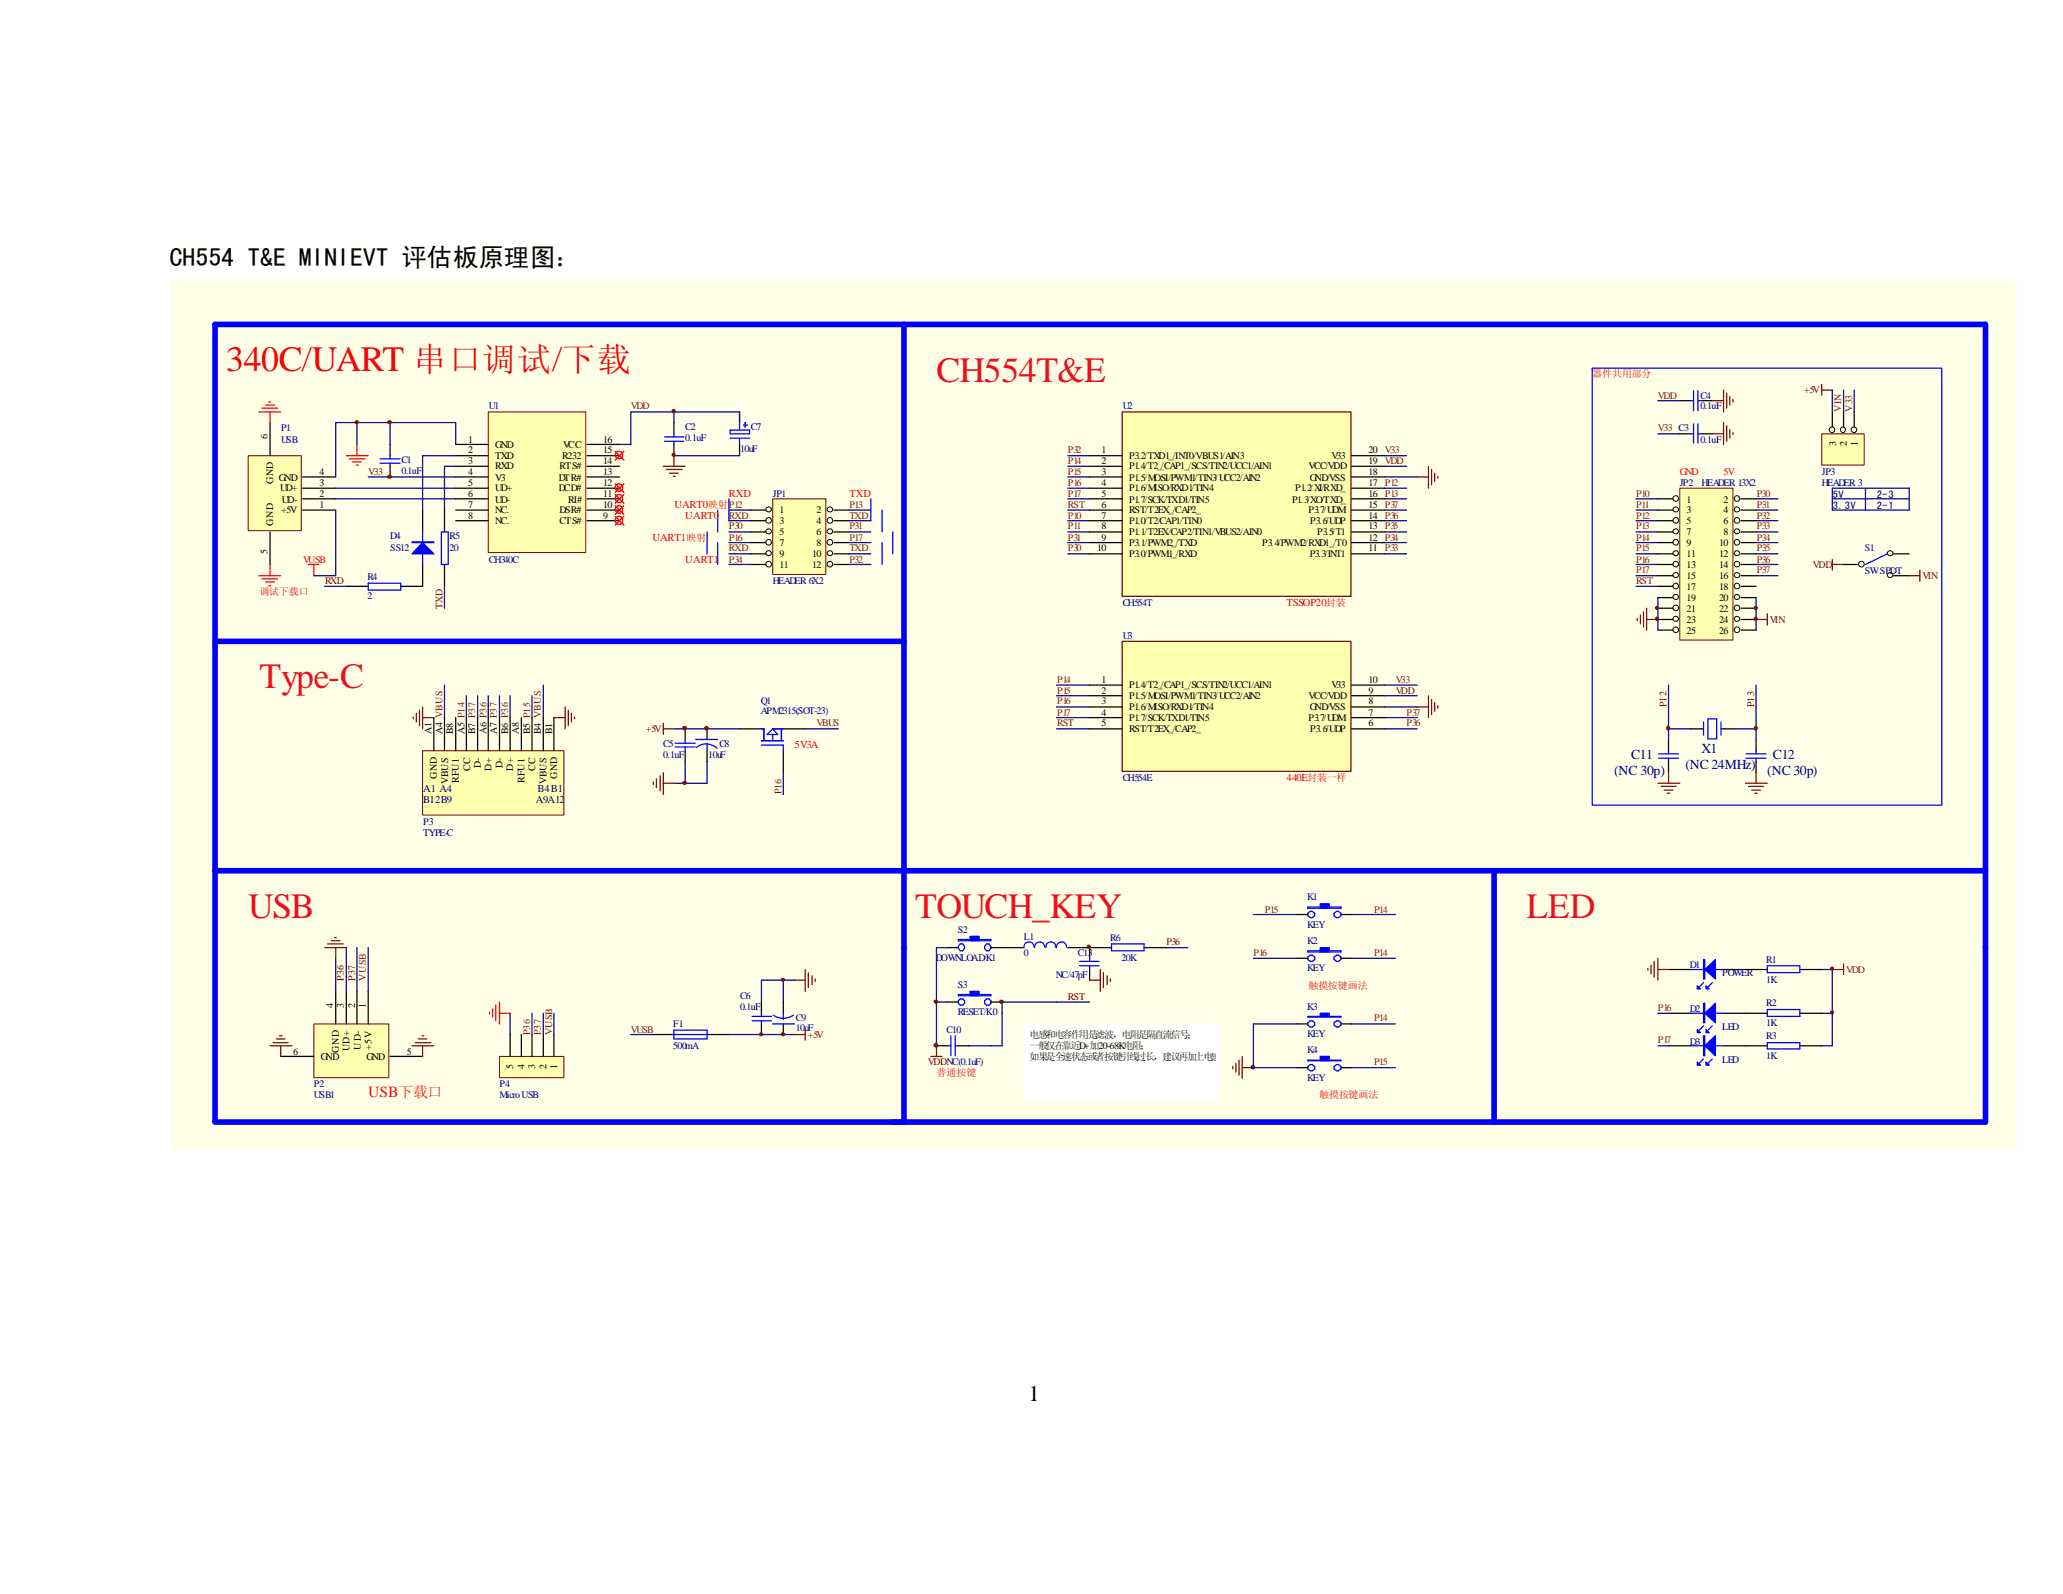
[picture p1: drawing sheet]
<svg xmlns="http://www.w3.org/2000/svg" width="279mm" height="216mm" viewBox="0 0 279 216" stroke-linecap="round" stroke-linejoin="round" font-family="sans-serif">
<path d="M23 38h250.1v117.8h-250.1z" fill-rule="evenodd" fill="#ffffe8"/>
<g fill="none" stroke="#00f" stroke-width=".17">
<path d="M230.5 98.7h.2M230.7 97.8v1.8M231.3 97.4h1.2v2.7h-1.2zM233.1 97.8v1.8M233.1 98.7h.3M224.6 102.7h2.7M224.6 102.1h2.7M226 101.7v.4M226 102.7v.4M236.5 102.7h2.7M236.5 102.1h2.7M237.8 101.7v.4"/>
<path d="M237.8 102.7v.4"/>
</g>
<path d="M228.9 98.7h1.6M233.4 98.7h1.5M226 100.2v1.5M226 103.1v1.5M237.8 100.2v1.5M237.8 103.1v1.5" fill="none" stroke="#000" stroke-width=".17"/>
<path d="M224.5 106.1h3M225 106.5h2M225.4 107h1.2M225.8 107.4h.3M226 104.6v1.5M236.4 106.1h3M236.8 106.5h2M237.2 107h1.2M237.7 107.4h.3M237.8 104.6v1.5" fill="none" stroke="#800000" stroke-width=".17"/>
<path d="M42.5 138.7h10.2v7.3h-10.2z" fill-rule="evenodd" fill="#ffffb0" stroke="#800000" stroke-width=".14"/>
<g fill="none" stroke="#000" stroke-width=".17">
<path d="M91.3 57.2v1.6M100.2 55.8v1.4M227.5 58.8h1.4M227.5 54.3h1.4M230.5 58.8h1.4M230.5 54.3h1.4M91.3 60.2v1.5M100.2 60.2v1.5M45.5 134.3v4.4M46.9 134.3v4.4M48.3 134.3v4.4M49.9 134.3v4.4"/>
<path d="M103.1 135.7v1.5M103.1 138.7v1.4M106.1 135.7v1.5M106.1 138.7v1.4M128.3 135.7h1.5M134.2 135.7h1.5M175.7 138.7h1.4M175.7 123.9h1.4M175.7 129.8h1.4M181.6 138.7h1.4M181.6 123.9h1.4M181.6 129.8h1.4"/>
<path d="M226 137.2h2.9M226 131.3h2.9M233.4 137.2h6M233.4 131.3h6M243.8 137.2h2.9M243.8 131.3h2.9M38 143.1h4.5M52.8 143.1h4.4M88.3 140.1h3M95.8 140.1h2.9M126.8 141.6h1.5M129.8 141.6h1.4"/>
<path d="M175.7 144.6h1.4M181.6 144.6h1.4M226 141.6h2.9M233.4 141.6h6M243.8 141.6h2.9"/>
</g>
<g fill="none" stroke="#000080" stroke-width=".17">
<path d="M91.3 55.8h8.9v1.4M224.5 58.8h3M224.5 54.3h3M83.9 60.2h1.5M91.3 61.7h8.9M98.7 69.1h3M98.7 70.5h3M98.7 72.1h3M115 69.1h2.9M115 70.5h2.9M115 72.1h2.9M144.6 61.7h3"/>
<path d="M144.6 63.2h3M144.6 64.6h3M144.6 66.1h3M144.6 67.6h3M144.6 69.1h3M144.6 70.5h3M144.6 72.1h3M144.6 73.5h3M144.6 75h3M187.5 61.7h3M187.5 63.2h3M187.5 64.6h4.4"/>
<path d="M187.5 66.1h3M187.5 67.6h3M187.5 69.1h3M187.5 70.5h3M187.5 72.1h3M187.5 73.5h3M187.5 75h3M221.6 67.6h2.9M221.6 69.1h2.9M221.6 70.5h2.9M221.6 72.1h2.9M221.6 73.5h2.9"/>
<path d="M221.6 75h2.9M221.6 76.5h2.9M221.6 78h2.9M221.6 79.4h2.9M237.8 67.6h3M237.8 69.1h3M237.8 70.5h3M237.8 72.1h3M237.8 73.5h3M237.8 75h3M237.8 76.5h3M237.8 78h3"/>
<path d="M143.1 92.8h4.5M143.1 94.2h4.5M143.1 95.8h4.5M143.1 97.2h4.5M143.1 98.7h4.5M187.5 92.8h4.4M187.5 94.2h4.4M187.5 95.8h4.4M187.5 97.2h4.4M187.5 98.7h4.4M224.5 80.9v3M226 92.8v5.9"/>
<path d="M228.9 98.7h-2.9v1.5M234.9 98.7h2.9v1.5M237.8 80.9v3M237.8 92.8v5.9M45.5 129.8v4.5M46.9 128.4v5.9M48.3 128.4v5.9M49.9 128.4v5.9M106.1 132.8v2.9M107.6 132.8h-4.5v2.9M128.3 135.7h-1.5v5.9M147.6 135.7h-11.9v5.9h-4.5"/>
<path d="M169.8 138.7v5.9M169.8 129.8h5.9M183 138.7h6M183 129.8h6M183 123.9h6M224.5 137.2h1.5M246.7 137.2h1.5M85.4 140.1h2.9M98.7 140.1h8.9M183 144.6h6M224.5 141.6h1.5M246.7 141.6h1.5"/>
</g>
<path d="M43.9 128.4h3M44.4 127.8h2.1M44.9 127.4h1.2M45.3 127h.3M45.5 128.4v1.4M248.2 131.3h1.5M249.7 130.6v1.4M55.8 141.6h3M56.2 141.2h2.1M56.6 140.7h1.2M57.1 140.3h.3M57.2 141.6v1.5" fill="none" stroke="#781915" stroke-width=".17"/>
<g fill="none" stroke="#00f" stroke-width=".17">
<path d="M90 59.8h2.6M90 59.2h2.6M91.3 58.8v.4M91.3 59.8v.4M98.9 58.3h2.6v.5h-2.6zM98.9 59.4h2.6M100.2 57.2v1.1M100.2 59.4v.8M100.7 57.6h.6M100.9 57.2v.6M215.6 49.9h47.4v59.2h-47.4zM228.9 58.8h.5"/>
<path d="M228.9 54.3h.5M229.4 52.9v2.7M229.4 57.4v2.6M230 58.8h.5M230 52.9v2.7M230 57.4v2.6M230 54.3h.5M91.3 139.5h4.5v1.2h-4.5zM101.9 137.7h2.6M101.9 138.3h2.6M103.1 137.2v.5M103.1 138.3v.4"/>
<path d="M104.6 138.7h3M104.7 137.5a2.38 2.38 0 0 0 2.7 0M106.1 137.2v.9M129.8 134.7h4.4v.2h-4.4zM131.4 134.9v-.6h1.2v.6M131.4 134.5h1.2M131.4 134.4h1.2M131.6 134.3v.6M131.7 134.3v.6M131.8 134.3v.6M132 134.3v.6M132.2 134.3v.6"/>
<path d="M132.3 134.3v.6M132.4 134.3v.6M177.1 137.7h4.5v.1h-4.5zM177.1 138.5l.4-.2h.2l.4 .2v.4l-.4 .2h-.2l-.4-.2zM177.1 122.9h4.5v.1h-4.5zM177.1 128.8h4.5v.1h-4.5zM177.1 123.7l.4-.3h.2l.4 .3v.3l-.4 .3h-.2l-.4-.3zM177.1 129.6l.4-.2h.2l.4 .2v.4l-.4 .2h-.2l-.4-.2zM178.8 137.8v-.6h1.2v.6M178.8 123v-.6h1.2v.6M178.8 128.9v-.5h1.2v.5M178.8 137.5h1.2"/>
<path d="M178.8 137.3h1.2M178.8 122.7h1.2M178.8 122.5h1.2M178.8 128.6h1.2M178.8 128.4h1.2M178.9 122.4v.6M178.9 128.4v.5M178.9 137.2v.6M179.1 122.4v.6M179.1 128.4v.5M179.1 137.2v.6M179.2 122.4v.6"/>
<path d="M179.2 128.4v.5M179.2 137.2v.6M179.4 122.4v.6M179.4 128.4v.5M179.4 137.2v.6M179.5 122.4v.6M179.5 128.4v.5M179.5 137.2v.6M179.7 122.4v.6M179.7 128.4v.5M179.7 137.2v.6M179.8 122.4v.6"/>
<path d="M179.8 128.4v.5M179.8 137.2v.6M180.7 138.5l.3-.2h.3l.3 .2v.4l-.3 .2h-.3l-.3-.2zM180.7 123.7l.3-.3h.3l.3 .3v.3l-.3 .3h-.3l-.3-.3zM180.7 129.6l.3-.2h.3l.3 .2v.4l-.3 .2h-.3l-.3-.2zM228.9 137.2h4.5M228.9 131.3h4.5M230.7 138.9l-.6 .6M230.7 133.1l-.6 .6M231.9 138.9l-.6 .6M231.9 133.1l-.6 .6M239.4 136.7h4.4v1h-4.4z"/>
<path d="M239.4 130.8h4.4v.9h-4.4zM91.3 140.1h4.5M128.3 141.6h.5M128.8 140.3v2.7M129.4 141.6h.4M129.4 140.3v2.7M177.1 143.6h4.5v.1h-4.5zM177.1 144.4l.4-.2h.2l.4 .2v.4l-.4 .2h-.2l-.4-.2zM178.8 143.7v-.6h1.2v.6M178.8 143.4h1.2M178.8 143.3h1.2M178.9 143.1v.6"/>
<path d="M179.1 143.1v.6M179.2 143.1v.6M179.4 143.1v.6M179.5 143.1v.6M179.7 143.1v.6M179.8 143.1v.6M180.7 144.4l.3-.2h.3l.3 .2v.4l-.3 .2h-.3l-.3-.2zM228.9 141.6h4.5M230.7 143.4l-.6 .6M231.9 143.4l-.6 .6M239.4 141.2h4.4v.9h-4.4z"/>
<circle cx="130.2" cy="135.7" r=".46"/>
<circle cx="133.8" cy="135.7" r=".46"/>
</g>
<g fill="none" stroke="#800000" stroke-width=".17">
<path d="M231.9 58.8h1.5M231.9 54.3h1.5M233.4 52.8v3M233.4 57.2v3M233.8 53.3v2M233.8 57.7v2.1M234.3 53.7v1.2M234.3 58.2v1.2M234.7 54.1v.3M234.7 58.6v.2M89.8 63.2h3M90.3 63.6h2.1"/>
<path d="M90.7 64.1h1.2M91.2 64.5h.2M91.3 61.7v1.5M191.9 64.6h1.6M193.5 63.2v2.9M193.9 63.6v2.1M194.3 64.1v1.1M194.7 64.5v.3M191.9 95.8h1.6M193.5 94.2v3M193.9 94.7v2.1M194.3 95.2v1.2"/>
<path d="M194.7 95.6v.3M221.7 83.7v.4M222.2 83.3v1.2M222.6 82.9v2M223 82.4v2.9M223 83.9h1.5M237.8 83.9h1.6M239.4 83.1v1.6M107.6 132.8h1.5M109.1 131.3v3M109.1 139.4v1.5M109.5 131.7v2.1"/>
<path d="M110 132.2v1.1M110.4 132.6v.3M107.6 140.1h1.5M126.1 143.1h1.5M126.8 141.6v1.5M167 144.4v.4M167.4 144v1.2M167.8 143.6v2M168.2 143.1v2.9M168.2 144.6h1.6"/>
</g>
<g fill="#00f" stroke="#00f" stroke-width=".17">
<path d="M230.9 141.6l1.4-1.3v2.7z" fill-rule="evenodd"/>
<path d="M230.7 140.3h.2v2.7h-.2z" fill-rule="evenodd"/>
<path d="M229.9 143.8l.4 .5h-.4z" fill-rule="evenodd"/>
<path d="M231.1 143.8l.4 .5h-.4z" fill-rule="evenodd"/>
<path d="M230.9 137.2l1.4-1.3v2.6z" fill-rule="evenodd"/>
<path d="M230.7 135.9h.2v2.6h-.2z" fill-rule="evenodd"/>
<path d="M229.9 139.4l.4 .5h-.4z" fill-rule="evenodd"/>
<path d="M231.1 139.4l.4 .5h-.4z" fill-rule="evenodd"/>
<path d="M230.9 131.3l1.4-1.3v2.6z" fill-rule="evenodd"/>
<path d="M230.7 130h.2v2.6h-.2z" fill-rule="evenodd"/>
<path d="M229.9 133.5l.4 .4h-.4z" fill-rule="evenodd"/>
<path d="M231.1 133.5l.4 .4h-.4z" fill-rule="evenodd"/>
</g>
<path d="M29.1 43.9h239.8v108.1h-239.8zM122.4 43.9v108.1M29.1 117.9h239.8M202.4 117.9v34.1" fill="none" stroke="#00f" stroke-width=".76"/>
<path d="M248.2 66.1h10.4M248.2 67.6h10.4M248.2 69.1h10.4" fill="none" stroke="#0000b4" stroke-width=".17"/>
<path d="M33.6 61.7h7.2v10.2h-7.2z" fill-rule="evenodd" fill="#ffffb0" stroke="#800000" stroke-width=".14"/>
<path d="M36.6 57.2v4.5M36.6 72.1v4.4M41 69.1h4.5M41 64.6h4.5M41 66.1h4.5M41 67.6h4.5M249.7 76.5h2M256.5 75h2.1M256.5 78h2.1" fill="none" stroke="#000" stroke-width=".17"/>
<path d="M248.2 66.1v3M252.6 66.1v3M258.6 66.1v3" fill="none" stroke="#0000b4" stroke-width=".17"/>
<g fill="none" stroke="#f00" stroke-width=".17">
<path d="M35.1 55.8h2.9M35.5 55.3h2.1M36 54.9h1.2M36.4 54.4h.3M36.6 55.8v1.4M35.1 78h2.9M35.5 78.4h2.1M36 78.8h1.2M36.4 79.3h.3M36.6 76.5v1.5M41.7 76.5h1.5M42.5 76.5v1.5"/>
<path d="M46.9 61.7h3M47.3 62.1h2.1M47.8 62.6h1.1M48.3 63h.2M48.3 60.2v1.5"/>
</g>
<path d="M45.5 69.1v8.9h-3" fill="none" stroke="#000080" stroke-width=".17"/>
<path d="M48.3 57.2v3M45.5 66.1h16.2M45.5 67.6h16.2M57.2 61.7h4.5M60.2 63.2h1.5M61.7 60.2v-3h-16.2v7.4" fill="none" stroke="#11037f" stroke-width=".17"/>
<path d="M248.2 75.8v1.4M248.2 76.5h1.5" fill="none" stroke="#800000" stroke-width=".17"/>
<g fill="none" stroke="#000" stroke-width=".14">
<circle cx="252.1" cy="76.4" r=".38"/>
<circle cx="256" cy="77.9" r=".36"/>
<circle cx="256" cy="74.9" r=".36"/>
</g>
<path d="M255.6 75l-3 1.5" fill="none" stroke="#00f" stroke-width=".17"/>
<path d="M104.6 67.6h7.2v10.2h-7.2z" fill-rule="evenodd" fill="#ffffb0" stroke="#800000" stroke-width=".14"/>
<g fill="none" stroke="#000" stroke-width=".14">
<circle cx="104.1" cy="76.4" r=".38"/>
<circle cx="104.1" cy="73.4" r=".38"/>
<circle cx="104.1" cy="70.5" r=".38"/>
<circle cx="104.1" cy="72" r=".35"/>
<circle cx="104.1" cy="69" r=".35"/>
<circle cx="104.1" cy="74.9" r=".35"/>
<circle cx="112.4" cy="76.4" r=".38"/>
<circle cx="112.4" cy="73.4" r=".38"/>
<circle cx="112.4" cy="70.5" r=".38"/>
<circle cx="112.4" cy="72" r=".35"/>
<circle cx="112.4" cy="74.9" r=".35"/>
<circle cx="112.4" cy="69" r=".35"/>
</g>
<g fill="none" stroke="#000" stroke-width=".17">
<path d="M101.7 69.1h2M101.7 70.5h2M101.7 72.1h2M101.7 73.5h2M101.7 75h2M101.7 76.5h2M112.9 69.1h2.1M112.9 70.5h2.1M112.9 72.1h2.1M112.9 73.5h2.1M112.9 75h2.1M112.9 76.5h2.1"/>
<path d="M128.3 128.4h1.5M134.2 128.4h1.5"/>
</g>
<path d="M91.3 57.2v-1.4h-5.9v4.4M98.7 73.5h3M98.7 75h3M98.7 76.5h3M115 73.5h2.9M115 75h2.9M115 76.5h2.9M157.9 128.4h3" fill="none" stroke="#000080" stroke-width=".17"/>
<g fill="none" stroke="#00f" stroke-width=".17">
<path d="M95.8 72.1v2.9M97.2 69.1v3M97.2 73.5v3M98.7 67.6v2.9M117.9 67.6v2.9M119.5 69.1v3M119.5 73.5v3M120.9 72.1v2.9M129.8 127.3h4.4v.1h-4.4zM130 127.8h.4l.2 .4v.2l-.2 .4h-.4l-.2-.4v-.2zM131.4 127.4v-.6h1.2v.6M131.4 127.2h1.2"/>
<path d="M131.4 127h1.2M131.6 126.8v.6M131.7 126.8v.6M131.8 126.8v.6M132 126.8v.6M132.2 126.8v.6M132.3 126.8v.6M132.4 126.8v.6M133.6 127.8h.3l.3 .4v.2l-.3 .4h-.3l-.3-.4v-.2z"/>
</g>
<path d="M36.6 141.6h2.9M37 141.2h2M37.4 140.7h1.2M37.8 140.3h.4M38 141.6v1.5" fill="none" stroke="#800000" stroke-width=".17"/>
<g fill="#800000" stroke="#800000" stroke-width=".14">
<path d="M237.6 98.4h.1l.3 .1-.1 .3-.2 .1-.1-.1z" fill-rule="evenodd"/>
<path d="M225.8 98.4h.1l.2 .1v.3l-.2 .1-.1-.1z" fill-rule="evenodd"/>
</g>
<path d="M67.6 143.1h8.8v2.9h-8.8z" fill-rule="evenodd" fill="#ffffb0" stroke="#800000" stroke-width=".14"/>
<path d="M69.1 140.1v3M70.6 140.1v3M72.1 140.1v3M73.6 140.1v3M75 140.1v3" fill="none" stroke="#000" stroke-width=".17"/>
<path d="M69.1 137.2v2.9M72.1 137.2v2.9M73.6 137.2v2.9M246.7 131.3h1.5" fill="none" stroke="#000080" stroke-width=".17"/>
<path d="M66.3 137.1v.2M66.7 136.7v1.1M67.1 136.1v2.2M67.6 135.7v3M67.6 137.2h1.5" fill="none" stroke="#f00" stroke-width=".17"/>
<g fill="#800000" stroke="#800000" stroke-width=".14">
<path d="M105.9 139.9h.1l.2 .1v.2h-.3z" fill-rule="evenodd"/>
<path d="M102.9 139.9h.3l.1 .2-.1 .1h-.3z" fill-rule="evenodd"/>
<path d="M105.9 132.6h.3v.2l-.2 .1h-.1z" fill-rule="evenodd"/>
</g>
<path d="M66.1 55.8h13.2v19h-13.2z" fill-rule="evenodd" fill="#ffffb0" stroke="#800000" stroke-width=".14"/>
<g fill="none" stroke="#000" stroke-width=".17">
<path d="M52.8 60.2v1.5M52.8 63.2v1.4M61.7 64.6h4.4M61.7 66.1h4.4M61.7 67.6h4.4M61.7 60.2h4.4M61.7 61.7h4.4M61.7 63.2h4.4M61.7 69.1h4.4M61.7 70.5h4.4M79.5 64.6h4.4M79.5 66.1h4.4"/>
<path d="M79.5 67.6h4.4M79.5 60.2h4.4M79.5 61.7h4.4M79.5 63.2h4.4M79.5 69.1h4.4M79.5 70.5h4.4"/>
</g>
<path d="M51.5 62.7h2.7M51.5 62.1h2.7M52.8 61.7v.4M52.8 62.7v.5" fill="none" stroke="#00f" stroke-width=".17"/>
<path d="M52.8 57.2v3M249.7 52.8v3M251.1 52.8v3M52.8 64.6h8.9M248.2 131.3v10.3" fill="none" stroke="#000080" stroke-width=".17"/>
<g fill="#800000" stroke="#800000" stroke-width=".14">
<path d="M247.9 131.1l.3-.1h.1v.3h-.3z" fill-rule="evenodd"/>
<path d="M247.9 137l.3-.1 .1 .1v.3h-.3z" fill-rule="evenodd"/>
<path d="M169.5 144.4l.2-.1 .2 .1v.3l-.2 .1-.2-.1-.1-.2z" fill-rule="evenodd"/>
</g>
<path d="M223.2 131.1v.3M223.6 130.7v1.2M224 130.2v2.1M224.5 129.8v3M224.5 131.3h1.5" fill="none" stroke="#800000" stroke-width=".17"/>
<path d="M227.5 66.1h7.2v20.6h-7.2z" fill-rule="evenodd" fill="#ffffb0" stroke="#800000" stroke-width=".14"/>
<g fill="none" stroke="#000" stroke-width=".14">
<circle cx="227" cy="67.5" r=".38"/>
<circle cx="227" cy="76.4" r=".38"/>
<circle cx="227" cy="70.5" r=".38"/>
<circle cx="227" cy="73.4" r=".38"/>
<circle cx="227" cy="79.4" r=".38"/>
<circle cx="227" cy="77.9" r=".35"/>
<circle cx="227" cy="72" r=".35"/>
<circle cx="227" cy="69" r=".35"/>
<circle cx="227" cy="74.9" r=".35"/>
<circle cx="235.2" cy="67.5" r=".39"/>
<circle cx="235.2" cy="76.4" r=".39"/>
<circle cx="235.2" cy="70.5" r=".39"/>
<circle cx="235.2" cy="73.4" r=".39"/>
<circle cx="235.2" cy="79.4" r=".39"/>
<circle cx="235.3" cy="77.9" r=".36"/>
<circle cx="235.3" cy="72" r=".36"/>
<circle cx="235.3" cy="74.9" r=".36"/>
<circle cx="235.3" cy="69" r=".36"/>
<circle cx="227" cy="82.3" r=".38"/>
<circle cx="227" cy="85.3" r=".38"/>
<circle cx="227" cy="80.9" r=".35"/>
<circle cx="227" cy="83.8" r=".35"/>
<circle cx="235.2" cy="82.3" r=".39"/>
<circle cx="235.2" cy="85.3" r=".39"/>
<circle cx="235.3" cy="80.9" r=".36"/>
<circle cx="235.3" cy="83.8" r=".36"/>
</g>
<g fill="none" stroke="#000" stroke-width=".17">
<path d="M224.5 67.6h2.1M224.5 69.1h2.1M224.5 70.5h2.1M224.5 72.1h2.1M224.5 73.5h2.1M224.5 75h2.1M224.5 76.5h2.1M224.5 78h2.1M224.5 79.4h2.1M235.8 67.6h2M235.8 69.1h2M235.8 70.5h2"/>
<path d="M235.8 72.1h2M235.8 73.5h2M235.8 75h2M235.8 76.5h2M235.8 78h2M235.8 79.4h2M224.5 80.9h2.1M224.5 82.4h2.1M224.5 83.9h2.1M224.5 85.3h2.1M235.8 80.9h2M235.8 82.4h2"/>
<path d="M235.8 83.9h2M235.8 85.3h2"/>
</g>
<g fill="#800000" stroke="#800000" stroke-width=".14">
<path d="M224.3 82.2h.3v.3h-.3l-.1-.1z" fill-rule="evenodd"/>
<path d="M237.6 82.2h.3l.1 .2-.1 .1h-.3z" fill-rule="evenodd"/>
<path d="M224.3 83.7l.2-.1 .1 .1v.1l-.1 .3-.2-.1z" fill-rule="evenodd"/>
<path d="M237.6 83.7l.1-.1 .2 .1v.3l-.2 .1-.1-.1z" fill-rule="evenodd"/>
</g>
<path d="M49.9 64.6h2.9M224.5 83.9v1.4M237.8 83.9v1.4" fill="none" stroke="#000080" stroke-width=".17"/>
<path d="M258.6 78h1.4M260 77.2v1.5" fill="none" stroke="#800000" stroke-width=".17"/>
<path d="M246.7 58.8h5.8v4.2h-5.8z" fill-rule="evenodd" fill="#ffffb0" stroke="#800000" stroke-width=".14"/>
<g fill="none" stroke="#000" stroke-width=".14">
<circle cx="248.1" cy="58.2" r=".38"/>
<circle cx="249.6" cy="58.2" r=".36"/>
<circle cx="251.1" cy="58.2" r=".38"/>
</g>
<path d="M248.2 55.8v2M249.7 55.8v2M251.1 55.8v2M92.8 98.7v1.5M95.8 98.7v1.5M100.2 98.7h2.9M106.1 98.7h3M92.8 101.7v1.4M95.8 101.7v1.4M106.1 101.7v2.9" fill="none" stroke="#000" stroke-width=".17"/>
<path d="M248.2 52.8v3M91.3 98.7h8.9M109.1 98.7h4.4M92.8 103.1v3M95.8 103.1v3h-4.5M106.1 104.6v3" fill="none" stroke="#000080" stroke-width=".17"/>
<g fill="none" stroke="#800000" stroke-width=".17">
<path d="M246.7 52.1v1.4M246.7 52.8h1.5M56 97.1v.3M56.4 96.6v1.2M56.8 96.2v2.1M57.2 95.8v2.9M57.2 97.2h1.6M75 97.2h1.5M76.5 95.8v2.9M77 96.2v2.1M77.4 96.6v1.2M77.8 97.1v.3"/>
<path d="M89.8 98v1.5M89.8 98.7h1.5M88.5 105.9v.4M88.9 105.5v1.2M89.4 105.1v2M89.8 104.6v3M89.8 106.1h1.5"/>
</g>
<g fill="#800000" stroke="#800000" stroke-width=".14">
<path d="M91 61.5l.3-.1h.1v.4h-.3z" fill-rule="evenodd"/>
<path d="M91 55.6l.3-.1h.1v.3h-.3z" fill-rule="evenodd"/>
<path d="M48.2 57h.3v.3l-.3 .1-.1-.2z" fill-rule="evenodd"/>
<path d="M52.6 64.4h.3l.1 .2-.1 .1h-.3l-.1-.1z" fill-rule="evenodd"/>
<path d="M52.6 57h.3l.1 .3-.3 .1-.1-.1-.1-.1z" fill-rule="evenodd"/>
<path d="M92.6 105.9h.3v.2l-.2 .2-.1-.1-.1-.2z" fill-rule="evenodd"/>
<path d="M95.5 98.4h.3l.1 .2-.2 .3-.3-.3z" fill-rule="evenodd"/>
<path d="M92.6 98.4h.1l.2 .1v.3l-.2 .1-.1-.1-.1-.2z" fill-rule="evenodd"/>
</g>
<path d="M29.1 86.9h93.3" fill="none" stroke="#00f" stroke-width=".76"/>
<g fill="none" stroke="#00f" stroke-width=".17">
<path d="M103.1 98.7h.4v1.6M103.9 99.5l.7-.8 .7 .8zM104.6 98.7h1.5M104.6 99.5v.8M105.8 98.7v1.6M91.4 101.2h2.7M91.4 100.7h2.7M92.8 100.2v.5M92.8 101.2v.5M94.2 100.2h3M95.8 100.8a2.48 2.48 0 0 1 1.3 .5M95.8 100.8h-.1a1.92 1.92 0 0 0-1.4 .5"/>
<path d="M95.8 100.8v.9M103.1 100.3h3M103.1 100.9h3v.8"/>
</g>
<path d="M152 55.8h31v25h-31z" fill-rule="evenodd" fill="#ffffb0" stroke="#800000" stroke-width=".17"/>
<g fill="none" stroke="#000" stroke-width=".17">
<path d="M147.6 64.6h4.4M147.6 66.1h4.4M147.6 67.6h4.4M147.6 69.1h4.4M147.6 70.5h4.4M147.6 72.1h4.4M147.6 73.5h4.4M147.6 75h4.4M147.6 63.2h4.4M147.6 61.7h4.4M183 64.6h4.5M183 66.1h4.5"/>
<path d="M183 67.6h4.5M183 69.1h4.5M183 70.5h4.5M183 72.1h4.5M183 73.5h4.5M183 75h4.5M183 63.2h4.5M183 61.7h4.5"/>
</g>
<path d="M152 86.9h31v17.6h-31z" fill-rule="evenodd" fill="#ffffb0" stroke="#800000" stroke-width=".17"/>
<g fill="none" stroke="#000" stroke-width=".17">
<path d="M46.9 79.4h3M57.2 69.1v3M57.2 76.5v2.9h-2.9M60.2 69.1v3M60.2 76.5v2.9M147.6 94.2h4.4M147.6 95.8h4.4M147.6 97.2h4.4M147.6 98.7h4.4M147.6 92.8h4.4M183 94.2h4.5M183 95.8h4.5"/>
<path d="M183 97.2h4.5M183 98.7h4.5M183 92.8h4.5M135.7 128.4h3M144.6 128.4h5.9M147.6 128.4v1.4M147.6 131.3v1.5M154.9 128.4h3"/>
</g>
<g fill="none" stroke="#000080" stroke-width=".17">
<path d="M43.9 79.4h3M57.2 61.7v7.4M60.2 63.2v5.9M60.2 79.4v3M60.2 92.8v4.4M63.2 94.2v3M64.7 94.2v3M66.1 94.2v3M67.6 94.2v3M69.1 94.2v3M72.1 94.2v3M73.6 92.8v4.4"/>
<path d="M75 137.2v2.9M128.3 128.4h-1.5v7.3M169.8 123.9h5.9M169.8 138.7h5.9M169.8 144.6h5.9"/>
</g>
<g fill="none" stroke="#f00" stroke-width=".14">
<path d="M83.3 69.9l1.2 1.2M83.3 68.5l1.2 1.2M83.3 67l1.2 1.2M83.3 65.5l1.2 1.2M83.3 61.1l1.2 1.2M84.5 69.9l-1.2 1.2M84.5 68.5l-1.2 1.2M84.5 67l-1.2 1.2M84.5 65.5l-1.2 1.2M84.5 61.1l-1.2 1.2"/>
<circle cx="83.8" cy="70.5" r=".53"/>
<circle cx="83.8" cy="67.5" r=".53"/>
<circle cx="83.8" cy="61.6" r=".51"/>
<circle cx="83.8" cy="66" r=".5"/>
<circle cx="83.8" cy="69" r=".5"/>
</g>
<path d="M49.9 79h4.4v.9h-4.4zM57.2 72.1v4.4M59.8 72.1h.9v4.4h-.9zM140 128.3a.68 .68 0 0 0-.7-.7 .68 .68 0 0 0-.6 .8M141.5 128.3a.68 .68 0 0 0-.7-.7 .68 .68 0 0 0-.7 .8M142.9 128.3h.1a.67 .67 0 0 0-.7-.7 .67 .67 0 0 0-.7 .8M144.4 128.3a.68 .68 0 0 0-.7-.7 .68 .68 0 0 0-.6 .8M146.2 130.8h2.6M146.2 130.2h2.6M147.6 129.8v.4M147.6 130.8v.5M150.5 127.8h4.4v1h-4.4z" fill="none" stroke="#00f" stroke-width=".17"/>
<path d="M147.6 132.8h1.4M149 131.3v3M149.4 131.7v2.1M149.9 132.2v1.1M150.4 132.6v.3" fill="none" stroke="#800000" stroke-width=".17"/>
<path d="M138.7 138.7h26.5v10.2h-26.5z" fill-rule="evenodd" fill="#fff" stroke="#fff" stroke-width=".14"/>
<g fill="#800000" stroke="#800000" stroke-width=".14">
<path d="M135.4 135.5h.4l.1 .1-.1 .2-.3 .1-.1-.3z" fill-rule="evenodd"/>
<path d="M126.6 135.5h.3l.1 .3-.3 .1-.1-.1-.1-.2z" fill-rule="evenodd"/>
<path d="M147.3 128.1l.2-.1 .1 .1v.3h-.3z" fill-rule="evenodd"/>
<path d="M126.6 141.4l.1-.1 .2 .1 .1 .2-.1 .2h-.3l-.1-.2z" fill-rule="evenodd"/>
</g>
<g fill="#00f" stroke="#00f" stroke-width=".17">
<path d="M55.8 73.4h3v.1h-3z" fill-rule="evenodd"/>
<path d="M57.2 73.5l1.6 1.5h-3z" fill-rule="evenodd"/>
</g>
<path d="M57.2 101.7h19.2v8.7h-19.2z" fill-rule="evenodd" fill="#ffffb0" stroke="#800000" stroke-width=".14"/>
<path d="M58.8 97.2v4.5M60.2 97.2v4.5M61.7 97.2v4.5M63.2 97.2v4.5M64.7 97.2v4.5M66.1 97.2v4.5M67.6 97.2v4.5M69.1 97.2v4.5M70.6 97.2v4.5M72.1 97.2v4.5M73.6 97.2v4.5M75 97.2v4.5" fill="none" stroke="#000" stroke-width=".17"/>
<text font-size="4.8" fill="#f00" x="30.6" y="50.3">340C/UART 串口调试/下载</text>
<g font-size="4.8" fill="#ed0e22">
<text x="126.8" y="51.7">CH554T&amp;E</text>
<text x="35.1" y="93.2">Type-C</text>
<text x="33.6" y="124.3">USB</text>
<text x="124" y="124.3">TOUCH_KEY</text>
<text x="206.8" y="124.3">LED</text>
</g>
<text font-size="3.5" x="22.9" y="36">CH554 T&amp;E MINIEVT 评估板原理图：</text>
<text font-size="3" x="139.3" y="189.7">1</text>
<text font-size="2.1" fill="#ed0e22" x="49.9" y="148.6">USB下载口</text>
<g font-size="1.9" fill="#000080">
<text x="218.6" y="105">(NC 30p)</text>
<text x="220.9" y="102.8">C11</text>
<text x="228.3" y="104.2">(NC 24MHz)</text>
<text x="230.5" y="102">X1</text>
<text x="239.4" y="105">(NC 30p)</text>
<text x="240.1" y="102.8">C12</text>
</g>
<g font-size="1.4" fill="#f00">
<text x="215.6" y="51.1">器件共用部分</text>
<text x="227.5" y="64.3">GND</text>
<text x="233.4" y="64.3">5V</text>
<text x="91.4" y="68.7">UART0映射</text>
<text x="92.8" y="70.3">UART0</text>
<text x="98.7" y="67.3">RXD</text>
<text x="115.1" y="67.3">TXD</text>
<text x="41.1" y="76.2">VUSB</text>
<text x="88.4" y="73.2">UART1映射</text>
<text x="92.8" y="76.2">UART1</text>
<text x="35.1" y="80.6">调试下载口</text>
<text x="174.2" y="82.1">TSSOP20封装</text>
<text x="107.6" y="101.3">5V3A</text>
<text x="174.2" y="105.8">440E封装一样</text>
<text x="177.2" y="133.9">触摸按键画法</text>
<text x="126.8" y="145.8">普通按键</text>
<text x="178.6" y="148.8">触摸按键画法</text>
</g>
<g font-size="1.4" fill="#800000">
<text x="244.3" y="53.3">+5V</text>
<text x="245.5" y="77">VDD</text>
<text x="44" y="79.2">RXD</text>
<text x="59.9" y="82.5" transform="rotate(-90 59.9 82.5)">TXD</text>
<text x="260.3" y="78.4">VIN</text>
<text x="239.7" y="84.3">VIN</text>
<text x="225.7" y="95.8" transform="rotate(-90 225.7 95.8)">P12</text>
<text x="237.6" y="95.8" transform="rotate(-90 237.6 95.8)">P13</text>
<text x="87.5" y="99.1">+5V</text>
<text x="158" y="128">P36</text>
<text x="46.6" y="132.8" transform="rotate(-90 46.6 132.8)">P36</text>
<text x="48.1" y="132.8" transform="rotate(-90 48.1 132.8)">P37</text>
<text x="144.6" y="135.5">RST</text>
<text x="109.4" y="140.6">+5V</text>
<text x="125.6" y="144.3">VDDNC(0.1uF)</text>
</g>
<g font-size="1.4">
<text x="36.2" y="59.5" transform="rotate(-90 36.2 59.5)">6</text>
<text x="63.4" y="59.9">1</text>
<text x="81.7" y="59.9">16</text>
<text x="37" y="65.6" transform="rotate(-90 37 65.6)">GND</text>
<text x="37.8" y="65.1">GND</text>
<text x="43.3" y="64.3">4</text>
<text x="43.3" y="65.8">3</text>
<text x="63.4" y="64.3">4</text>
<text x="63.4" y="65.8">5</text>
<text x="63.4" y="61.4">2</text>
<text x="63.4" y="62.9">3</text>
<text x="67.1" y="65.1">V3</text>
<text x="67.1" y="60.6">GND</text>
<text x="67.1" y="62.1">TXD</text>
<text x="67.1" y="63.6">RXD</text>
<text x="75.7" y="65.1">DTR#</text>
<text x="75.8" y="63.6">RTS#</text>
<text x="76.1" y="62.1">R232</text>
<text x="76.3" y="60.6">VCC</text>
<text x="81.7" y="61.4">15</text>
<text x="81.7" y="62.9">14</text>
<text x="81.7" y="64.3">13</text>
<text x="81.7" y="65.8">12</text>
<text x="149.2" y="64.3">3</text>
<text x="149.2" y="65.8">4</text>
<text x="149.2" y="61.4">1</text>
<text x="149.2" y="62.9">2</text>
<text x="152.9" y="65.1">P1.5/MOSI/PWM1/TIN3/UCC2/AIN2</text>
<text x="152.9" y="62.1">P3.2/TXD1_/INT0/VBUS1/AIN3</text>
<text x="152.9" y="63.6">P1.4/T2_/CAP1_/SCS/TIN2/UCC1/AIN1</text>
<text x="177.2" y="63.6">VCC/VDD</text>
<text x="177.4" y="65.1">GND/VSS</text>
<text x="180.3" y="62.1">V33</text>
<text x="185.3" y="64.3">18</text>
<text x="185.3" y="65.8">17 P12</text>
<text x="185.3" y="62.9">19 VDD</text>
<text x="185.3" y="61.4">20 V33</text>
<text x="248.7" y="60.4" transform="rotate(-90 248.7 60.4)">3</text>
<text x="250.1" y="60.4" transform="rotate(-90 250.1 60.4)">2</text>
<text x="251.6" y="60.4" transform="rotate(-90 251.6 60.4)">1</text>
<text x="37" y="71.2" transform="rotate(-90 37 71.2)">GND</text>
<text x="37.9" y="66.5">UD+</text>
<text x="38.1" y="69.5">+5V</text>
<text x="38.2" y="68.1">UD-</text>
<text x="43.3" y="68.7">1</text>
<text x="43.3" y="67.3">2</text>
<text x="63.4" y="67.3">6</text>
<text x="63.4" y="70.3">8</text>
<text x="63.4" y="68.7">7</text>
<text x="67.1" y="66.5">UD+</text>
<text x="67.1" y="68.1">UD-</text>
<text x="67.1" y="71">NC.</text>
<text x="67.1" y="69.5">NC.</text>
<text x="75.7" y="66.5">DCD#</text>
<text x="75.8" y="69.5">DSR#</text>
<text x="75.8" y="71">CTS#</text>
<text x="77" y="68.1">RI#</text>
<text x="81.7" y="67.3">11</text>
<text x="81.7" y="68.7">10</text>
<text x="81.7" y="70.3">9</text>
<text x="105.6" y="69.5">1</text>
<text x="105.6" y="71">3</text>
<text x="110.6" y="69.5">2</text>
<text x="110.6" y="71">4</text>
<text x="149.2" y="67.3">5</text>
<text x="149.2" y="68.7">6</text>
<text x="149.2" y="70.3">7</text>
<text x="149.2" y="71.7">8</text>
<text x="152.9" y="66.5">P1.6/MISO/RXD1/TIN4</text>
<text x="152.9" y="68.1">P1.7/SCK/TXD1/TIN5</text>
<text x="152.9" y="69.5">RST/T2EX_/CAP2_</text>
<text x="152.9" y="71">P1.0/T2/CAP1/TIN0</text>
<text x="175" y="68.1">P1.3/XO/TXD_</text>
<text x="175.4" y="66.5">P1.2/XI/RXD_</text>
<text x="177.2" y="69.5">P3.7/UDM</text>
<text x="177.5" y="71">P3.6/UDP</text>
<text x="185.3" y="71.7">13 P35</text>
<text x="185.3" y="70.3">14 P36</text>
<text x="185.3" y="68.7">15 P37</text>
<text x="185.3" y="67.3">16 P13</text>
<text x="228.4" y="68.1">1</text>
<text x="228.4" y="69.5">3</text>
<text x="228.4" y="71">5</text>
<text x="233.4" y="68.1">2</text>
<text x="233.4" y="69.5">4</text>
<text x="233.4" y="71">6</text>
<text x="36.2" y="75" transform="rotate(-90 36.2 75)">5</text>
<text x="105.6" y="72.5">5</text>
<text x="105.6" y="74">7</text>
<text x="105.6" y="75.4">9</text>
<text x="105.6" y="77">11</text>
<text x="110" y="75.4">10</text>
<text x="110" y="77">12</text>
<text x="110.6" y="72.5">6</text>
<text x="110.6" y="74">8</text>
<text x="148.6" y="74.7">10</text>
<text x="149.2" y="73.2">9</text>
<text x="152.9" y="72.5">P1.1/T2EX/CAP2/TIN1/VBUS2/AIN0</text>
<text x="152.9" y="74">P3.1/PWM2_/TXD</text>
<text x="152.9" y="75.4">P3.0/PWM1_/RXD</text>
<text x="170.9" y="74">P3.4/PWM2/RXD1_/T0</text>
<text x="177.4" y="75.4">P3.3/INT1</text>
<text x="178.4" y="72.5">P3.5/T1</text>
<text x="185.3" y="74.7">11 P33</text>
<text x="185.3" y="73.2">12 P34</text>
<text x="228.4" y="72.5">7</text>
<text x="228.4" y="74">9</text>
<text x="228.4" y="75.4">11</text>
<text x="228.4" y="77">13</text>
<text x="232.8" y="74">10</text>
<text x="232.8" y="75.4">12</text>
<text x="232.8" y="77">14</text>
<text x="233.4" y="72.5">8</text>
<text x="228.4" y="78.4">15</text>
<text x="228.4" y="79.9">17</text>
<text x="228.4" y="81.4">19</text>
<text x="228.4" y="82.9">21</text>
<text x="232.8" y="78.4">16</text>
<text x="232.8" y="79.9">18</text>
<text x="232.8" y="81.4">20</text>
<text x="232.8" y="82.9">22</text>
<text x="228.4" y="84.3">23</text>
<text x="228.4" y="85.9">25</text>
<text x="232.8" y="84.3">24</text>
<text x="232.8" y="85.9">26</text>
<text x="149.2" y="94">2</text>
<text x="149.2" y="95.4">3</text>
<text x="149.2" y="92.5">1</text>
<text x="152.9" y="94.7">P1.5/MOSI/PWM1/TIN3/UCC2/AIN2</text>
<text x="152.9" y="93.2">P1.4/T2_/CAP1_/SCS/TIN2/UCC1/AIN1</text>
<text x="177.2" y="94.7">VCC/VDD</text>
<text x="180.3" y="93.2">V33</text>
<text x="185.3" y="95.4">8</text>
<text x="185.3" y="94">9</text>
<text x="185.3" y="92.5">10</text>
<text x="58.4" y="99.5" transform="rotate(-90 58.4 99.5)">A1</text>
<text x="59.9" y="99.5" transform="rotate(-90 59.9 99.5)">A4 VBUS</text>
<text x="61.4" y="99.5" transform="rotate(-90 61.4 99.5)">B8</text>
<text x="62.9" y="99.5" transform="rotate(-90 62.9 99.5)">A5 P14</text>
<text x="64.3" y="99.5" transform="rotate(-90 64.3 99.5)">B7 P37</text>
<text x="65.9" y="99.5" transform="rotate(-90 65.9 99.5)">A6 P36</text>
<text x="67.3" y="99.5" transform="rotate(-90 67.3 99.5)">A7 P37</text>
<text x="68.8" y="99.5" transform="rotate(-90 68.8 99.5)">B6 P36</text>
<text x="70.3" y="99.5" transform="rotate(-90 70.3 99.5)">A8</text>
<text x="71.8" y="99.5" transform="rotate(-90 71.8 99.5)">B5 P15</text>
<text x="73.2" y="99.5" transform="rotate(-90 73.2 99.5)">B4 VBUS</text>
<text x="74.8" y="99.5" transform="rotate(-90 74.8 99.5)">B1</text>
<text x="149.2" y="96.9">4</text>
<text x="149.2" y="98.4">5</text>
<text x="152.9" y="96.2">P1.6/MISO/RXD1/TIN4</text>
<text x="152.9" y="97.7">P1.7/SCK/TXD1/TIN5</text>
<text x="152.9" y="99.1">RST/T2EX_/CAP2_</text>
<text x="177.2" y="97.7">P3.7/UDM</text>
<text x="177.4" y="96.2">GND/VSS</text>
<text x="177.5" y="99.1">P3.6/UDP</text>
<text x="185.3" y="98.4">6</text>
<text x="185.3" y="96.9">7</text>
<text x="59.2" y="105.6" transform="rotate(-90 59.2 105.6)">GND</text>
<text x="60.7" y="106.3" transform="rotate(-90 60.7 106.3)">VBUS</text>
<text x="62.1" y="106" transform="rotate(-90 62.1 106)">RFU1</text>
<text x="63.7" y="104.4" transform="rotate(-90 63.7 104.4)">CC</text>
<text x="65.1" y="104.1" transform="rotate(-90 65.1 104.1)">D-</text>
<text x="66.5" y="104.4" transform="rotate(-90 66.5 104.4)">D+</text>
<text x="68.1" y="104.1" transform="rotate(-90 68.1 104.1)">D-</text>
<text x="69.5" y="104.4" transform="rotate(-90 69.5 104.4)">D+</text>
<text x="71" y="106" transform="rotate(-90 71 106)">RFU1</text>
<text x="72.5" y="104.4" transform="rotate(-90 72.5 104.4)">CC</text>
<text x="74" y="106.3" transform="rotate(-90 74 106.3)">VBUS</text>
<text x="75.4" y="105.6" transform="rotate(-90 75.4 105.6)">GND</text>
<text x="45.1" y="136.5" transform="rotate(-90 45.1 136.5)">4</text>
<text x="46.6" y="136.5" transform="rotate(-90 46.6 136.5)">3</text>
<text x="48.1" y="136.5" transform="rotate(-90 48.1 136.5)">2</text>
<text x="49.5" y="136.5" transform="rotate(-90 49.5 136.5)">1</text>
<text x="39.7" y="142.8">6</text>
<text x="43.4" y="143.6">GND</text>
<text x="45.9" y="142.6" transform="rotate(-90 45.9 142.6)">GND</text>
<text x="47.3" y="142.4" transform="rotate(-90 47.3 142.4)">UD+</text>
<text x="48.9" y="142.2" transform="rotate(-90 48.9 142.2)">UD-</text>
<text x="49.6" y="143.6">GND</text>
<text x="50.3" y="142.2" transform="rotate(-90 50.3 142.2)">+5V</text>
<text x="55.1" y="142.8">5</text>
<text x="139.4" y="143.5">如果是全速状态或者按键引线过长，建议再加上电感和电容</text>
<text x="139.4" y="140.5">电感和电容作用是滤波，电阻是隔直流信号；</text>
<text x="139.4" y="142.1">一般仅在靠近D+加20-68K电阻；</text>
<text x="69.5" y="144.8" transform="rotate(-90 69.5 144.8)">5</text>
<text x="71" y="144.8" transform="rotate(-90 71 144.8)">4</text>
<text x="72.5" y="144.8" transform="rotate(-90 72.5 144.8)">3</text>
<text x="74" y="144.8" transform="rotate(-90 74 144.8)">2</text>
<text x="75.4" y="144.8" transform="rotate(-90 75.4 144.8)">1</text>
</g>
<g font-size="1.4" fill="#000080">
<text x="38.1" y="58.4">P1</text>
<text x="38.1" y="59.9">USB</text>
<text x="66.2" y="55.5">U1</text>
<text x="92.8" y="58.3">C2</text>
<text x="92.8" y="59.8">0.1uF</text>
<text x="101.7" y="58.3">C7</text>
<text x="152.1" y="55.5">U2</text>
<text x="230.3" y="54">C4</text>
<text x="230.3" y="55.5">0.1uF</text>
<text x="230.3" y="59.9">0.1uF</text>
<text x="54.4" y="62.7">C1</text>
<text x="54.4" y="64.2">0.1uF</text>
<text x="100.2" y="61.2">10uF</text>
<text x="227.5" y="65.8">JP2</text>
<text x="230.5" y="65.8">HEADER 13X2</text>
<text x="246.7" y="64.3">JP3</text>
<text x="246.7" y="65.8">HEADER 3</text>
<text x="104.6" y="67.3">JP1</text>
<text x="248.2" y="67.5">5V</text>
<text x="248.2" y="68.9">3.3V</text>
<text x="254.2" y="67.5">2-3</text>
<text x="254.2" y="68.9">2-1</text>
<text x="52.8" y="73.1">D4</text>
<text x="52.8" y="74.6">SS12</text>
<text x="60.9" y="73.1">R5</text>
<text x="60.9" y="74.6">20</text>
<text x="66.2" y="76.2">CH340C</text>
<text x="252.6" y="74.6">S1</text>
<text x="252.6" y="77.8">SWSPDT</text>
<text x="49.8" y="78.6">R4</text>
<text x="49.8" y="81.2">2</text>
<text x="104.6" y="79.2">HEADER 6X2</text>
<text x="152.1" y="82.1">CH554T</text>
<text x="152.1" y="86.5">U3</text>
<text x="103" y="95.3">Q1</text>
<text x="89.8" y="101.2">C5</text>
<text x="97.5" y="101.2">C8</text>
<text x="103" y="96.8">APM2315(SOT-23)</text>
<text x="57.3" y="107.3">A1 A4</text>
<text x="72.8" y="107.3">B4B1</text>
<text x="89.8" y="102.7">0.1uF</text>
<text x="95.9" y="102.7">10uF</text>
<text x="152.1" y="105.8">CH554E</text>
<text x="57.3" y="108.8">B12B9</text>
<text x="57.3" y="111.8">P3</text>
<text x="57.3" y="113.2">TYPE-C</text>
<text x="72.6" y="108.8">A9A12</text>
<text x="177" y="121.9">K1</text>
<text x="177" y="125.6">KEY</text>
<text x="126.7" y="130.1">DOWNLOAD/K1</text>
<text x="129.7" y="126.4">S2</text>
<text x="138.7" y="127.3">L1</text>
<text x="138.7" y="129.5">0</text>
<text x="146" y="129.5">C13</text>
<text x="150.4" y="127.4">R6</text>
<text x="151.9" y="130.1">20K</text>
<text x="177" y="127.8">K2</text>
<text x="177" y="131.6">KEY</text>
<text x="228.9" y="131.1">D1</text>
<text x="239.2" y="130.4">R1</text>
<text x="100.2" y="135.3">C6</text>
<text x="100.2" y="136.7">0.1uF</text>
<text x="129.7" y="133.8">S3</text>
<text x="129.7" y="137.5">RESET/K0</text>
<text x="143" y="132.5">NC/47pF</text>
<text x="177" y="136.7">K3</text>
<text x="228.9" y="137.1">D2</text>
<text x="233.3" y="132.2">POWER</text>
<text x="239.2" y="136.3">R2</text>
<text x="239.2" y="133.1">1K</text>
<text x="91.2" y="139.1">F1</text>
<text x="91.2" y="142.1">500mA</text>
<text x="107.8" y="138.3">C9</text>
<text x="107.8" y="139.7">10uF</text>
<text x="128.2" y="139.9">C10</text>
<text x="177" y="140.5">KEY</text>
<text x="177" y="142.7">K4</text>
<text x="228.9" y="141.5">D3</text>
<text x="233.3" y="139.5">LED</text>
<text x="239.2" y="140.7">R3</text>
<text x="239.2" y="143.4">1K</text>
<text x="239.2" y="138.9">1K</text>
<text x="42.5" y="147.2">P2</text>
<text x="42.5" y="148.8">USB1</text>
<text x="67.6" y="147.2">P4</text>
<text x="67.6" y="148.8">MicroUSB</text>
<text x="177" y="146.4">KEY</text>
<text x="233.3" y="144">LED</text>
</g>
<g font-size="1.4" fill="#781915">
<text x="85.4" y="55.5">VDD</text>
<text x="224.5" y="58.4">V33 C3</text>
<text x="224.5" y="54">VDD</text>
<text x="249.3" y="55.8" transform="rotate(-90 249.3 55.8)">VIN</text>
<text x="250.9" y="55.8" transform="rotate(-90 250.9 55.8)">V33</text>
<text x="49.9" y="64.3">V33</text>
<text x="144.6" y="62.9">P14</text>
<text x="144.6" y="64.3">P15</text>
<text x="144.6" y="65.8">P16</text>
<text x="144.6" y="61.4">P32</text>
<text x="98.7" y="68.7">P12</text>
<text x="98.7" y="71.7">P30</text>
<text x="98.7" y="70.3">RXD</text>
<text x="115.1" y="68.7">P13</text>
<text x="115.1" y="71.7">P31</text>
<text x="115.1" y="70.3">TXD</text>
<text x="144.6" y="70.3">P10</text>
<text x="144.6" y="71.7">P11</text>
<text x="144.6" y="67.3">P17</text>
<text x="144.6" y="68.7">RST</text>
<text x="221.6" y="67.3">P10</text>
<text x="221.6" y="68.7">P11</text>
<text x="221.6" y="70.3">P12</text>
<text x="221.6" y="71.7">P13</text>
<text x="237.9" y="67.3">P30</text>
<text x="237.9" y="68.7">P31</text>
<text x="237.9" y="70.3">P32</text>
<text x="237.9" y="71.7">P33</text>
<text x="98.7" y="73.2">P16</text>
<text x="98.7" y="76.2">P34</text>
<text x="98.7" y="74.7">RXD</text>
<text x="115.1" y="73.2">P17</text>
<text x="115.1" y="76.2">P32</text>
<text x="115.1" y="74.7">TXD</text>
<text x="144.6" y="74.7">P30</text>
<text x="144.6" y="73.2">P31</text>
<text x="221.6" y="73.2">P14</text>
<text x="221.6" y="74.7">P15</text>
<text x="221.6" y="76.2">P16</text>
<text x="221.6" y="77.6">P17</text>
<text x="237.9" y="73.2">P34</text>
<text x="237.9" y="74.7">P35</text>
<text x="237.9" y="76.2">P36</text>
<text x="237.9" y="77.6">P37</text>
<text x="221.6" y="79.2">RST</text>
<text x="143.2" y="92.5">P14</text>
<text x="143.2" y="94">P15</text>
<text x="143.2" y="95.4">P16</text>
<text x="189.1" y="94">VDD</text>
<text x="189.1" y="92.5">V33</text>
<text x="110.6" y="98.4">VBUS</text>
<text x="143.2" y="96.9">P17</text>
<text x="143.2" y="98.4">RST</text>
<text x="190.5" y="98.4">P36</text>
<text x="190.5" y="96.9">P37</text>
<text x="105.8" y="107.6" transform="rotate(-90 105.8 107.6)">P16</text>
<text x="171.3" y="123.6">P15</text>
<text x="186.1" y="123.6">P14</text>
<text x="169.8" y="129.5">P16</text>
<text x="186.1" y="129.5">P14</text>
<text x="250" y="131.7">VDD</text>
<text x="49.5" y="132.8" transform="rotate(-90 49.5 132.8)">VUSB</text>
<text x="224.5" y="136.9">P16</text>
<text x="71.8" y="140.2" transform="rotate(-90 71.8 140.2)">P36</text>
<text x="73.2" y="140.2" transform="rotate(-90 73.2 140.2)">P37</text>
<text x="74.8" y="140.2" transform="rotate(-90 74.8 140.2)">VUSB</text>
<text x="85.4" y="139.9">VUSB</text>
<text x="186.1" y="138.3">P14</text>
<text x="224.5" y="141.3">P17</text>
<text x="186.1" y="144.3">P15</text>
</g>
</svg>
